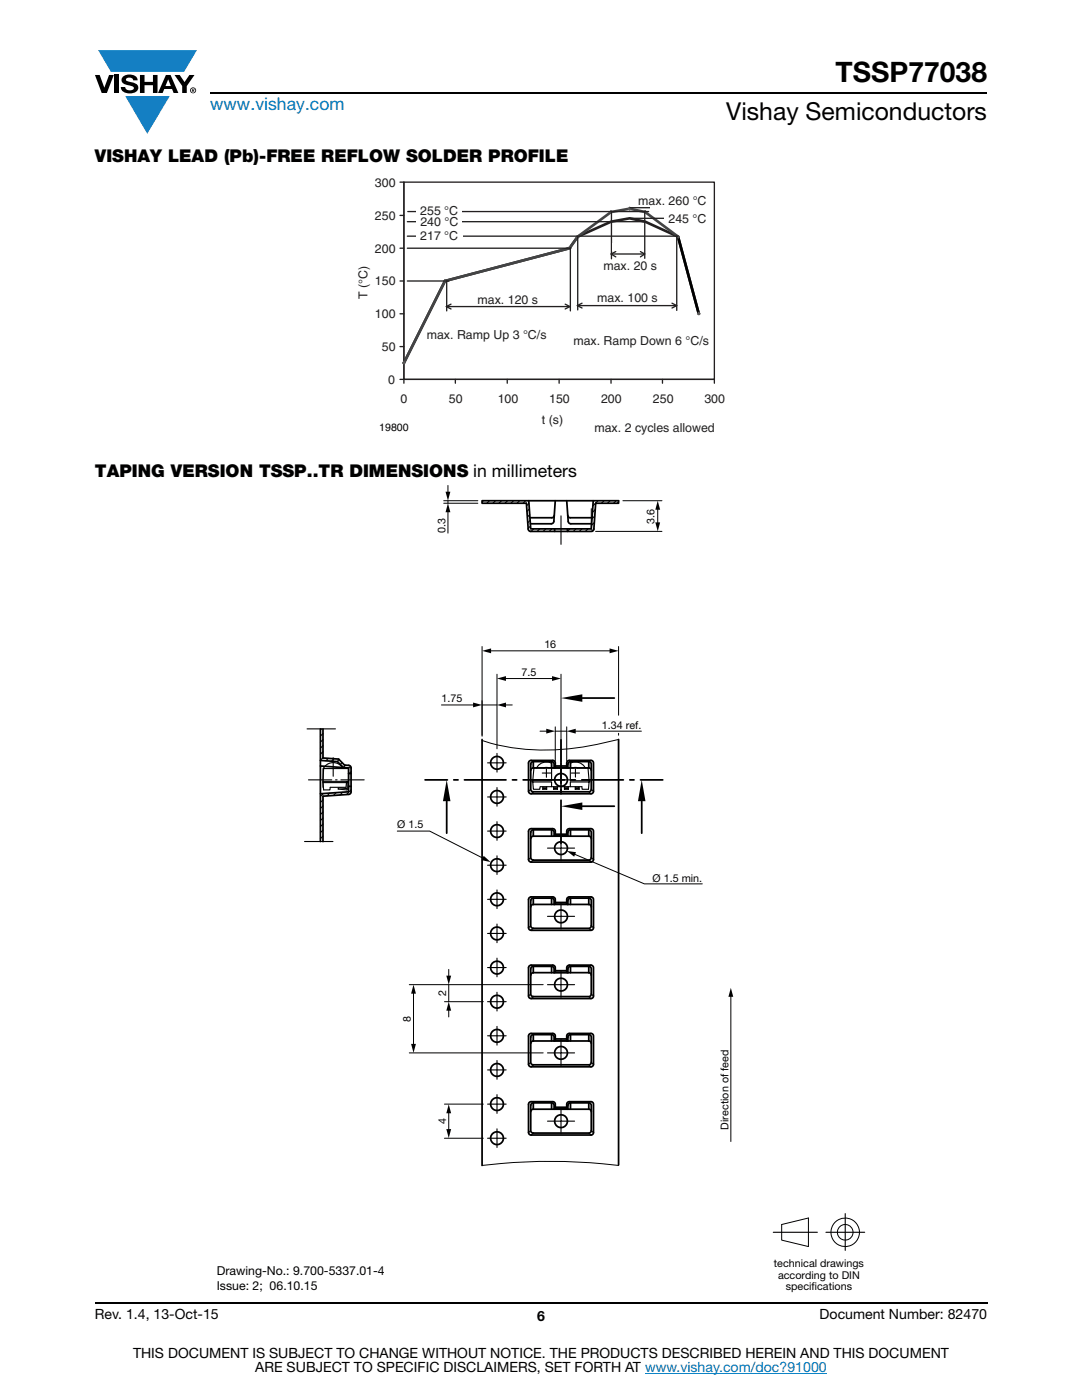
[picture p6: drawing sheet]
<svg xmlns="http://www.w3.org/2000/svg" width="216mm" height="279mm" viewBox="0 0 216 279" stroke-linecap="round" stroke-linejoin="round" font-family="sans-serif">
<g fill="#147fc3">
<path d="M19.6 10h19.7l-2.6 4.3h-1.1h-13.5z"/>
<path d="M25 19.2h8.9l-4.5 7.5z"/>
</g>
<g fill="#000">
<path d="M18.9 15h1l.9 2.5 1-2.5h.9l-1.4 3.6h-1zM22.9 15h.9v3.6h-.9zM24.6 15.3a2.1 2.1 0 0 1 2.8 .3l.1 .4h-.9a.79 .79 0 0 0-.7-.5 .79 .79 0 0 0-.8 .4l.3 .3 1 .2a1.08 1.08 0 0 1 1.2 1 1.08 1.08 0 0 1-1.1 1.2 1.73 1.73 0 0 1-2.4-1.2h.9a.96 .96 0 0 0 .8 .6 .96 .96 0 0 0 .9-.4 1.31 1.31 0 0 0-1.2-.6 1.03 1.03 0 0 1-1.1-.6 1.03 1.03 0 0 1 .2-1.1zM27.9 15h.9v1.3h1.7v-1.3h.9v3.6h-.9v-1.6h-1.7v1.6h-.9zM34.8 15h1.1l.9 1.4 1-1.4h1l-1.5 2.2v1.4h-.9v-1.4z"/>
<path d="M33.6 15.9l.5 1.3h-1.1zM33.1 15l-1.6 3.6h1l.3-.8h1.5l.3 .8h1l-1.6-3.6z"/>
<path d="M38.4 17.8h.2v.2h-.2zM38.3 17.7v.7h.1v-.3l.4 .3-.2-.3 .2-.2-.1-.2z"/>
<path d="M38.1 18a.46 .46 0 0 1 .9 0 .46 .46 0 0 1-.9 0zM37.9 18a.6 .6 0 0 0 1.2 0 .6 .6 0 0 0-1.2 0z"/>
</g>
<path d="M42 18.6h155M18.9 260h178.1" fill="none" stroke="#000" stroke-width=".36"/>
<path d="M128.7 274h36.3" fill="none" stroke="#007ec4" stroke-width=".2"/>
<path d="M71.2 35.2h73.5v51.6h-73.5z" fill="#fff"/>
<path d="M80.6 36.3h61.9M80.6 56.1h61.9M80.6 49.5h61.9M80.6 43h61.9M80.6 69.2h61.9M80.6 62.6h61.9" fill="none" stroke="#fff" stroke-width=".26"/>
<g fill="none" stroke="#231f20" stroke-width=".26">
<path d="M79.8 36.3l.8 .1v40.1M80.6 36.4h61.9v39.3h-61.9zM79.8 56.1h.8M79.8 49.5h.8M79.8 43h.8M79.8 75.7h62.7v.8M79.8 69.2h.8M79.8 62.6h.8M90.9 75.7v.8M101.2 75.7v.8M111.6 75.7v.8M121.9 75.7v.8"/>
<path d="M132.2 75.7v.8"/>
</g>
<path d="M139.4 62.6l-4.1-15.4-6.6-3-3.1-.6-3.7 .6-6.6 3-1.7 2.3-24.8 6.6-8.2 16.3" fill="none" stroke="#231f20" stroke-width=".53"/>
<path d="M135.3 47.2l-6.6-4.9-3.1-.7-3.7 .7-6.6 4.9-1.7 2.3-24.8 6.6-8.2 16.3" fill="none" stroke="#434445" stroke-width=".53"/>
<path d="M135.3 47.2l4.1 15.4" fill="none" stroke="#000" stroke-width=".53"/>
<path d="M80.6 72.2l.2 .2-.2 .2-.3-.2z" fill-rule="evenodd" fill="#57585a"/>
<path d="M80.6 72.2l.2 .2-.2 .2-.3-.2z" fill="none" stroke="#57585a" stroke-width=".26"/>
<path d="M88.8 55.8l.2 .3-.2 .2-.2-.2z" fill-rule="evenodd" fill="#57585a"/>
<path d="M88.8 55.8l.2 .3-.2 .2-.2-.2z" fill="none" stroke="#57585a" stroke-width=".26"/>
<path d="M113.6 49.2l.3 .3-.3 .2-.2-.2z" fill-rule="evenodd" fill="#57585a"/>
<path d="M113.6 49.2l.3 .3-.3 .2-.2-.2z" fill="none" stroke="#57585a" stroke-width=".26"/>
<path d="M115 47.2l.3-.2 .2 .2-.2 .3z" fill-rule="evenodd" fill="#57585a"/>
<path d="M115 47.2l.3-.2 .2 .2-.2 .3z" fill="none" stroke="#57585a" stroke-width=".26"/>
<path d="M121.9 42l.2 .3-.2 .2-.2-.2z" fill-rule="evenodd" fill="#57585a"/>
<path d="M121.9 42l.2 .3-.2 .2-.2-.2z" fill="none" stroke="#57585a" stroke-width=".26"/>
<path d="M125.6 41.4l.3 .2-.3 .3-.2-.3z" fill-rule="evenodd" fill="#57585a"/>
<path d="M125.6 41.4l.3 .2-.3 .3-.2-.3z" fill="none" stroke="#57585a" stroke-width=".26"/>
<path d="M128.7 42l.2 .3-.2 .2-.2-.2z" fill-rule="evenodd" fill="#57585a"/>
<path d="M128.7 42l.2 .3-.2 .2-.2-.2z" fill="none" stroke="#57585a" stroke-width=".26"/>
<path d="M135.3 47l.3 .2-.3 .3-.2-.3z" fill-rule="evenodd" fill="#57585a"/>
<path d="M135.3 47l.3 .2-.3 .3-.2-.3z" fill="none" stroke="#57585a" stroke-width=".26"/>
<path d="M139.4 62.3l.3 .3-.3 .2-.2-.2z" fill-rule="evenodd" fill="#57585a"/>
<path d="M139.4 62.3l.3 .3-.3 .2-.2-.2z" fill="none" stroke="#57585a" stroke-width=".26"/>
<path d="M81.3 56.1h8.3M81.3 49.5h32.6M81.3 44.2h47.6M81.4 42.2h48M125.7 43.6h10.5M125.7 41.5h10.5" fill="none" stroke="#231f20" stroke-width=".26"/>
<g fill="#fff">
<path d="M83 41.4h9v1.5h-9z"/>
<path d="M83 43.6h9.1v1.4h-9.1z"/>
<path d="M132.4 42.8h4.4v1.4h-4.4z"/>
<path d="M129.7 40.8h7.8v1.5h-7.8z"/>
</g>
<path d="M89.1 56.1v5.9M113.8 49.4v12.6M115.3 47.2v14.7M135 47.1v14.9M89 61.2h24.7M90 60.7l-1 .5 1 .5M112.8 60.7l.9 .5-.9 .5M115.2 61h19.8M116.1 60.5l-.9 .5 .9 .5M134.1 60.5l.9 .5-.9 .5" fill="none" stroke="#231f20" stroke-width=".26"/>
<path d="M121.1 59h8.9v1.5h-8.9z" fill="#fff"/>
<path d="M81.3 47.1h54" fill="none" stroke="#231f20" stroke-width=".26"/>
<path d="M83 46.4h9.3v1.4h-9.3z" fill="#fff"/>
<path d="M121.9 50.7h6.8M122 42.2v9.5M122.9 50.2l-1 .5 1 .6M127.8 50.2l.9 .5-.9 .6M128.7 42.3v9.3" fill="none" stroke="#231f20" stroke-width=".26"/>
<g fill="#fff">
<path d="M122.2 48.6h6.2v1.4h-6.2z"/>
<path d="M43.2 96.8h129.5v161.2h-129.5z"/>
</g>
<g fill="none" stroke="#000" stroke-width=".35">
<path d="M96.2 99.9h27.2v.5h-4.5l-.4 5.2-.4 .4-12.2 .1-.3-.1-.2-.4-.4-5.2h-8.8zM105.5 99.9l.4 5.7h12.1l.4-5.7M110.8 99.9l-.3 4.1-.2 .4-4.5 .1M113.1 99.9l.4 4.4 .4 .2h4.2M110.6 102.9l-.2 .3-.3 .1h-4.4M110.7 105.6v.5M113.2 105.6v.5M113.3 102.9l.2 .3 .3 .1h4.3M116.2 139.3h6.4M63.9 145.5v22.4M63.9 152.9l5.7 .4v4.7l-5.7 .4M63.9 151.8l3.4 .2 1.2 1.2"/>
<path d="M64.4 145.5v5.8l3.2 .2 1.2 1.2 .9 .1 .3 .2 .1 5-.1 .3-.4 .2-5.2 .4v9.1M69.6 154.4h.5M69.6 156.9h.5M84.8 155.6h4.5M89.1 159.9v6.4M90.5 155.6h.9M92.7 155.6h8.3M96.2 147.6v85M102.3 155.6h.8M104.4 155.6h8.3M106.4 152v1.3M106.4 153.3l-.4 .2-.1 .3"/>
<path d="M106.4 153.3h11.1M106.4 152h3.7M110.1 152v1.3M110.1 152l.3 .1 .1 .3 .1 .9 2.5-.1M110.8 152.9h2.3M110.8 153.2v-1.1l-.3-.3h-4.5l-.4 .2v6.2l.4 .2h11.9l.4-.2 .1-5.9-.2-.4-4.8-.1-.3 .3v1.1M111.9 147.6v8.7M111.9 157.6v.8M111.9 159.7v8.6M113.8 152l-.3 .1-.2 .3v.9l-.2-.1M113.8 152v1.3M113.8 152h3.7"/>
<path d="M114 155.6h.8M116.1 155.6h8.3M117.5 152v1.3M117.5 152l.3 .1 .2 .4v5l-.2 .4-.3 .1h-11.2l-.3-.2-.1-.3v-5l.2-.4 .3-.1M117.5 153.3l.3 .1 .2 .4M123.4 147.6v84.9M125.7 155.6h.8M127.8 155.6h4.4M128 159.9v6.4M106.4 165.6v1.3M106.4 179.2v1.3M106.4 166.9l-.4 .2-.1 .3"/>
<path d="M106.4 166.9h11.1M106.4 165.6l-.4 .2-.1 .3v5l.1 .3 .4 .3 11.2-.1 .4-.5v-5l-.1-.3-.4-.2M106.4 165.6h3.7M106.4 179.2h3.7M110.1 165.6v1.3M110.1 179.2v1.3M110.1 165.6l.4 .4 .1 .9 2.5-.1M110.1 179.2l.4 .4 .1 .9 2.5-.1M110.8 166.5h2.3M110.8 166.8v-1.1l-.3-.3-4.8 .1-.2 .4 .1 5.9 .4 .2h11.9l.4-.2 .1-5.9-.2-.4-4.8-.1-.3 .3v1.1M113.8 165.6l-.5 .4v.9l-.2-.1M113.8 179.2l-.4 .3-.1 1-.2-.1"/>
<path d="M113.8 165.6v1.3M113.8 179.2v1.3M113.8 165.6h3.7M113.8 179.2h3.7M116.2 160.9h6.4M117.5 165.6v1.3M117.5 179.2v1.3M117.5 166.9l.4 .2 .1 .3M117.5 179.2l.4 .2 .1 .3v5.1l-.2 .4-.3 .1-11.4-.1-.2-.4v-5.1l.1-.2 .4-.3M106.4 192.9v1.2M106.4 194.1l-.4 .2-.1 .3M106.4 180.5l-.3 .1-.2 .4"/>
<path d="M106.4 194.1h11.1M106.4 180.5h11.1M106.4 192.9l-.4 .2-.1 .3v5l.1 .3 .4 .2 11.4-.1 .2-.4v-5l-.1-.3-.4-.2M106.4 192.9h3.7M110.1 192.9v1.2M110.1 192.9l.4 .3 .1 .9h2.5M110.8 193.7h2.3M110.8 180.1h2.3M110.8 194.1v-1.1l-.3-.4h-4.5l-.4 .2v6.3l.4 .2h11.9l.4-.2 .1-6-.2-.4-.3-.1h-4.5l-.3 .4v1.1M110.8 180.4v-1l-.3-.4h-4.5l-.4 .2v6.2l.4 .3 12.2-.1 .2-.5-.1-5.9-.4-.2h-4.5l-.3 .4v1M113.8 192.9l-.4 .2-.1 1h-.2M113.8 192.9v1.2"/>
<path d="M113.8 192.9h3.7M117.5 192.9v1.2M117.5 194.1l.4 .2 .1 .3M117.5 180.5l.3 .1 .2 .4M106 206.2l-.4 .3-.1 .2v5.7l.1 .3 .4 .2 12.2-.1 .2-.4v-5.7l-.2-.4-.3-.1M106 206.2l4.5 .1 .3 .3v1.1M106 219.9l-.4 .2-.1 .3v5.6l.1 .3 .4 .2 12.2-.1 .2-.4v-5.6l-.1-.3-.4-.2M106 219.9h4.5l.3 .3v1.1M106.4 206.5v1.3M106.4 207.8l-.4 .2-.1 .3M106.4 207.8h11.1M106.4 206.5h3.7"/>
<path d="M110.1 206.5v1.3M110.1 206.5l.4 .3 .1 1 2.5-.1M110.8 207.3h2.3M113.8 206.5l-.5 .3v1l-.2-.1M113.8 206.5v1.3M113.8 206.5h3.7M117.5 206.5v1.3M117.5 206.5l.4 .2 .1 .3v5l-.2 .4-.3 .1h-11.2l-.3-.2-.1-.3v-5l.1-.3 .4-.2M117.5 207.8h.3l.2 .5M117.9 206.2l-4.5 .1-.3 .3v1.1M117.9 219.9h-4.5l-.3 .3v1.1M106.4 220.1v1.3"/>
<path d="M106.4 221.4l-.4 .2-.1 .3M106.4 221.4h11.1M106.4 220.1l-.3 .1-.2 .4v5l.1 .3 .4 .2h11.2l.4-.5v-5l-.2-.4-.3-.1M106.4 220.1h3.7M110.1 220.1v1.3M110.1 220.1l.3 .1 .1 .3 .1 .9 2.5-.1M110.8 221h2.3M113.8 220.1l-.3 .1-.2 .3v.9l-.2-.1M113.8 220.1v1.3M113.8 220.1h3.7M117.5 220.1v1.3M117.5 221.4l.3 .1 .2 .4"/>
<circle cx="99.2" cy="159" r="1.28"/>
<circle cx="99.2" cy="152.2" r="1.28"/>
<circle cx="111.9" cy="155.6" r="1.28"/>
<circle cx="99.2" cy="179.5" r="1.28"/>
<circle cx="99.2" cy="165.9" r="1.28"/>
<circle cx="99.2" cy="172.7" r="1.28"/>
<circle cx="111.9" cy="169.3" r="1.28"/>
<circle cx="99.2" cy="186.3" r="1.28"/>
<circle cx="99.2" cy="193.1" r="1.28"/>
<circle cx="99.2" cy="199.9" r="1.28"/>
<circle cx="111.9" cy="196.5" r="1.28"/>
<circle cx="111.9" cy="182.9" r="1.28"/>
<circle cx="99.2" cy="206.7" r="1.28"/>
<circle cx="99.2" cy="213.5" r="1.28"/>
<circle cx="111.9" cy="210.1" r="1.28"/>
<circle cx="99.2" cy="227.2" r="1.28"/>
<circle cx="99.2" cy="220.3" r="1.28"/>
<circle cx="111.9" cy="223.8" r="1.28"/>
</g>
<g fill="none" stroke="#000" stroke-width=".2">
<path d="M88.5 99.9h6.8M89.4 96.9v1.6M89.4 99.9v.5M124.3 99.9h7.8M88.5 100.4h6.8M89.4 101.9v4.5M118 101.5v4.1M118.8 106.1h13.3M131.2 101.4v3.2M96.2 129v17.9M97.7 129.9h24.3M99.2 134.6v14.8"/>
<path d="M100.6 135.4h9.9M111.9 134.6v17.4M123.4 129v13.7M68.1 153.3h1.5M88.1 140.7h6.6M96.2 140.7h3M100.6 140.7h1.6M105.9 157.5l-.4 .4M106.4 158l-.4 .4M107.8 145.9h1.5M110.8 145.1v6.8M110.8 145.9h2.3"/>
<path d="M113.1 145.1v6.8M114.6 145.9h13.4M117.5 158l.4 .4M118 157.5l.4 .4M123.4 146.3v.4M123.4 147.6a52.1 52.1 0 0 1-21 1.6 33.7 33.7 0 0 1-6.2-1.4M79.3 165.9h6.4l10.9 5.5M105.9 171.1l-.4 .4M106.4 171.7l-.4 .3M114.5 170.4l14.1 6h11.5M117.5 171.7l.4 .3M118 171.1l.4 .4"/>
<path d="M81.7 196.5h26.7M82.5 198v10.7M88.7 199.9h7.7M89.5 193.5v1.5M89.5 196.5v3.4M105.9 198.4l-.4 .4M105.9 184.8l-.4 .3M106.4 198.9l-.4 .4M106.4 185.3l-.4 .4M117.5 198.9l.4 .4M117.5 185.3l.4 .4M118 198.4l.4 .4"/>
<path d="M118 184.8l.4 .3M145.8 198.6v29.2M81.7 210.1h26.7M89.5 201.4v1.6M105.9 212l-.4 .4M106.4 212.5l-.4 .4M117.5 212.5l.4 .4M118 212l.4 .4M88.7 227.2h7.7M88.7 220.4h7.7M89.5 221.9v3.8M96.2 232.6a113.8 113.8 0 0 1 27.2 0"/>
<path d="M105.9 225.6l-.4 .4M106.4 226.1l-.4 .4M117.5 226.1l.4 .4M118 225.6l.4 .4M156 244.4l5.3-1.3v5.7l-5.3-1.3z"/>
<circle cx="168.7" cy="245.9" r="2.85"/>
<circle cx="168.7" cy="245.9" r="1.56"/>
</g>
<path d="M111.9 139.3l4.3-.7v1.5zM89.1 155.6l.8 4.3h-1.5zM128 155.6l.8 4.3h-1.5zM111.9 160.9l4.3-.8v1.5z" fill="#000"/>
<g fill="#000">
<path d="M88.9 98.1h1l-.5 1.8zM89.4 100.4l.5 1.8h-1zM131.2 99.9l.5 1.8h-.9zM130.8 104.3h.9l-.5 1.7zM96.2 129.9l1.8-.5v1zM99.2 135.4l1.8-.5v1zM110.2 134.9l1.7 .5-1.7 .5zM121.6 129.4l1.8 .5-1.8 .5zM94.4 140.2l1.8 .5-1.8 .5zM99.2 140.7l1.8-.5v1zM109 145.4l1.8 .5-1.8 .5zM113.1 145.9l1.8-.5v1z"/>
<path d="M96.5 170.8l1.4 1.2-1.8-.3zM113.1 169.8l1.8 .3-.3 .9zM82.5 196.5l.5 1.8h-1zM89.1 194.7h.9l-.5 1.8zM145.8 197.1l.5 1.8h-1zM82 208.3h1l-.5 1.8zM89.5 199.9l.5 1.8h-.9zM89.1 225.3h.9l-.5 1.8zM89.5 220.4l.5 1.8h-.9z"/>
</g>
<g fill="none" stroke="#000" stroke-width=".22">
<path d="M96.5 99.9l-.3 .3M97.7 99.9l-.6 .5M98.9 99.9l-.5 .5M100.1 99.9l-.5 .5M101.3 99.9l-.5 .5M102.5 99.9l-.5 .5M103.7 99.9l-.5 .5M104.9 99.9l-.5 .5M119.3 99.9l-1 1M120.5 99.9l-.5 .5M121.7 99.9l-.5 .5M122.9 99.9l-.5 .5"/>
<path d="M105.5 100.5l-.4 .4M105.6 101.6l-.5 .5M105.7 102.7l-.5 .5M105.8 103.8l-.5 .5M105.9 105l-.5 .5M106.5 105.5l-.5 .6M107.7 105.5l-.5 .6M108.9 105.5l-.5 .6M110.1 105.5l-.5 .6M111.9 103v5.6M113.7 105.5l-.5 .5M114.9 105.5l-.5 .6"/>
<path d="M116.1 105.5l-.5 .6M117.3 105.5l-.5 .6M118.5 105.6l-.5 .5M118.6 104.3l-.6 .5M118.7 103l-.6 .5M118.8 101.7l-.6 .5M61.3 145.5h5.6M61.6 155.6h4.6M64.2 145.5l-.3 .2M64.4 146.4l-.5 .5M64.4 147.6l-.5 .5M64.4 148.8l-.5 .5"/>
<path d="M64.4 150l-.5 .5M64.4 151.2l-.5 .5M64.4 159.6l-.5 .5M64.4 155.9h4.9v.3h-4.9M64.4 155.9v.3M64.4 156.2l.1 .9M64.5 158.4l-.6 .5M64.6 153.4a2.16 2.16 0 0 1 1.9-1.2 2.16 2.16 0 0 1 1.9 1.2M64.6 153.4h5v2.5h-.3M64.6 153.4h-.2v2.5M64.6 153.4l-.2 2.5M65.5 151.4l-.5 .4"/>
<path d="M65.8 158.3l-.6 .5M66.5 151.2v3.7M66.6 151.4l-.4 .5M67 155.6h.3M67.1 158.2l-.6 .6M67.7 151.6l-.4 .4M68 155.6h4.7M68.3 152.2l-.4 .4M68.4 158.1l-.6 .6M69 152.7l-.5 .5M69.3 156l.2 .2 .1 1.1-.1 .2-.3 .1-1.7-.1v-.3l1.8 .2-.2-1.2-.1 .9h-3.1l-.1 .5h-1.2l-.2-1.4M69.6 156.9h-.1"/>
<path d="M69.9 152.9l-.4 .4M70.1 157.6l-1 1M70.1 154l-.4 .4M99.2 150.4v3.7M99.2 157.2v3.7M101 159.1h-3.7M101 152.2h-3.7M106.1 155.8h.2v.3h-.2zM106.3 155.8v.3M106.3 156.1h3.8v.9h-2.3l-.1 .5h-1.3zM106.5 153.3l2.4-.1 1.2 .1v2.5h-3.8zM108.2 154.3h.8v.8"/>
<path d="M108.3 157v.5h.8v-.1h-.8M108.3 157.1h.8v.3M109 153.4v.9h.9M109.1 157v.1M109.2 155.6h2.7v2.6M110.1 157h6l.1 .5h1.2l.1-1.4h-3.7v.9M110.5 157v.5h.7v-.1h-.7M110.5 157.1h.7M111.2 157v.4M111.9 152.9v2.7h2.7M111.9 152.3v5.5M112.6 157.4h.8v.1"/>
<path d="M112.6 157v.1M112.6 157.4v.1h.8M113.4 157v.1h-.8v.3M113.4 157.1v.3M114 154.3h.8v.8M114.8 157v.5h.8v-.1h-.8M114.8 157.1h.8v.3M114.8 153.5v.8h.8M115.6 157v.1M116.8 153.3a2.21 2.21 0 0 0-3-1v3.5h3.7l-.2-2.5-2.3-.1-4.9 .1v-1a2.21 2.21 0 0 0-3 1M117.5 155.8v.3M117.5 155.8h.2v.3h-.2z"/>
<path d="M60.8 167.9h5.6M64.4 163.2l-.5 .6M64.4 164.5l-.5 .5M64.4 165.7l-.5 .5M64.4 166.9l-.5 .5M64.4 160.8l-.5 .6M64.4 162l-.5 .6M97.3 165.9h3.7M99.2 164v3.7M99.2 170.8v3.7M99.2 177.6v3.7M101 179.5h-3.7"/>
<path d="M101 172.7h-3.7M109.2 169.3h2.7v2.5M111.9 166.6v2.7h2.7M99.2 184.4v3.7M99.2 191.2v3.7M99.2 198v3.8M101 186.3h-3.7M101 199.9h-3.7M101 193.1h-3.7M109.2 196.5h2.7v2.5M109.2 182.9h2.7v2.5M111.9 193.8v2.7h2.7"/>
<path d="M111.9 180.2v2.7h2.7M97.3 206.7h3.7M99.2 204.8v3.8M99.2 211.6v3.8M99.2 218.5v3.7M101 213.5h-3.7M109.2 210.1h2.7v2.5M111.9 207.4v2.7h2.7M97.3 227.2h3.7M99.2 225.3v3.7M101 220.4h-3.7M109.2 223.7h2.7v2.6"/>
<path d="M111.9 221.1v2.6h2.7M154.3 245.9h8.8M164.8 245.9h7.7M168.7 242.2v7.3"/>
</g>
<text font-size="5.6" x="166.7" y="16.4">TSSP77038</text>
<text font-size="4.9" x="144.9" y="24">Vishay Semiconductors</text>
<text font-size="3.5" fill="#007ec4" x="42" y="21.9">www.vishay.com</text>
<g font-size="3.5">
<text x="18.9" y="32.3">VISHAY LEAD (Pb)-FREE REFLOW SOLDER PROFILE</text>
<text x="18.9" y="95.1">TAPING VERSION TSSP..TR DIMENSIONS in millimeters</text>
</g>
<g font-size="2.8">
<text x="18.9" y="263.3">Rev. 1.4, 13-Oct-15</text>
<text x="107.2" y="263.6">6</text>
<text x="163.6" y="263.3">Document Number: 82470</text>
<text x="26.5" y="271">THIS DOCUMENT IS SUBJECT TO CHANGE WITHOUT NOTICE. THE PRODUCTS DESCRIBED HEREIN AND THIS DOCUMENT</text>
<text x="50.9" y="273.8">ARE SUBJECT TO SPECIFIC DISCLAIMERS, SET FORTH AT www.vishay.com/doc?91000</text>
</g>
<g font-size="2.5" fill="#231f20">
<text x="74.8" y="37.3">300</text>
<text x="127.4" y="40.9">max. 260 °C</text>
<text x="74.8" y="43.9">250</text>
<text x="83.9" y="43">255 °C</text>
<text x="83.9" y="47.9">217 °C</text>
<text x="83.9" y="45.2">240 °C</text>
<text x="133.4" y="44.5">245 °C</text>
<text x="74.8" y="50.4">200</text>
<text x="120.4" y="53.8">max. 20 s</text>
<text x="73.3" y="59.7" transform="rotate(-90 73.3 59.7)">T (°C)</text>
<text x="74.8" y="56.9">150</text>
<text x="74.8" y="63.5">100</text>
<text x="95.3" y="60.7">max. 120 s</text>
<text x="119.2" y="60.3">max. 100 s</text>
<text x="76.2" y="70">50</text>
<text x="85.2" y="67.7">max. Ramp Up 3 °C/s</text>
<text x="114.4" y="68.8">max. Ramp Down 6 °C/s</text>
<text x="77.5" y="76.6">0</text>
<text x="79.9" y="80.3">0</text>
<text x="89.6" y="80.3">50</text>
<text x="99.3" y="80.3">100</text>
<text x="109.6" y="80.3">150</text>
<text x="119.9" y="80.3">200</text>
<text x="130.3" y="80.3">250</text>
<text x="140.6" y="80.3">300</text>
<text x="108.1" y="84.7">t (s)</text>
<text x="118.6" y="86.3">max. 2 cycles allowed</text>
</g>
<g font-size="2.5">
<text x="43.3" y="254.4">Drawing-No.: 9.700-5337.01-4</text>
<text x="43.3" y="257.5">I</text>
<text x="43.9" y="257.5">ssue: 2; 06.10.15</text>
</g>
<text font-size="2.1" fill="#040503" x="75.7" y="86.1">19800</text>
<g font-size="2.1">
<text x="88.9" y="106.4" transform="rotate(-90 88.9 106.4)">0.3</text>
<text x="130.6" y="104.5" transform="rotate(-90 130.6 104.5)">3.6</text>
<text x="108.6" y="129.4">16</text>
<text x="104.1" y="134.9">7.5</text>
<text x="88.1" y="140.2">1.75</text>
<text x="120.1" y="145.4">1.34 ref.</text>
<text x="79.3" y="165.3">Ø 1.5</text>
<text x="130.2" y="175.9">Ø 1.5 min.</text>
<text x="82" y="203.9" transform="rotate(-90 82 203.9)">8</text>
<text x="89" y="198.8" transform="rotate(-90 89 198.8)">2</text>
<text x="89" y="224.4" transform="rotate(-90 89 224.4)">4</text>
<text x="145.4" y="225.4" transform="rotate(-90 145.4 225.4)">Direction of feed</text>
<text x="154.4" y="252.9">technical drawings</text>
<text x="155.3" y="255.2">according to DIN</text>
<text x="156.8" y="257.5">specif</text>
<text x="161.9" y="257.5">ications</text>
</g>
</svg>
